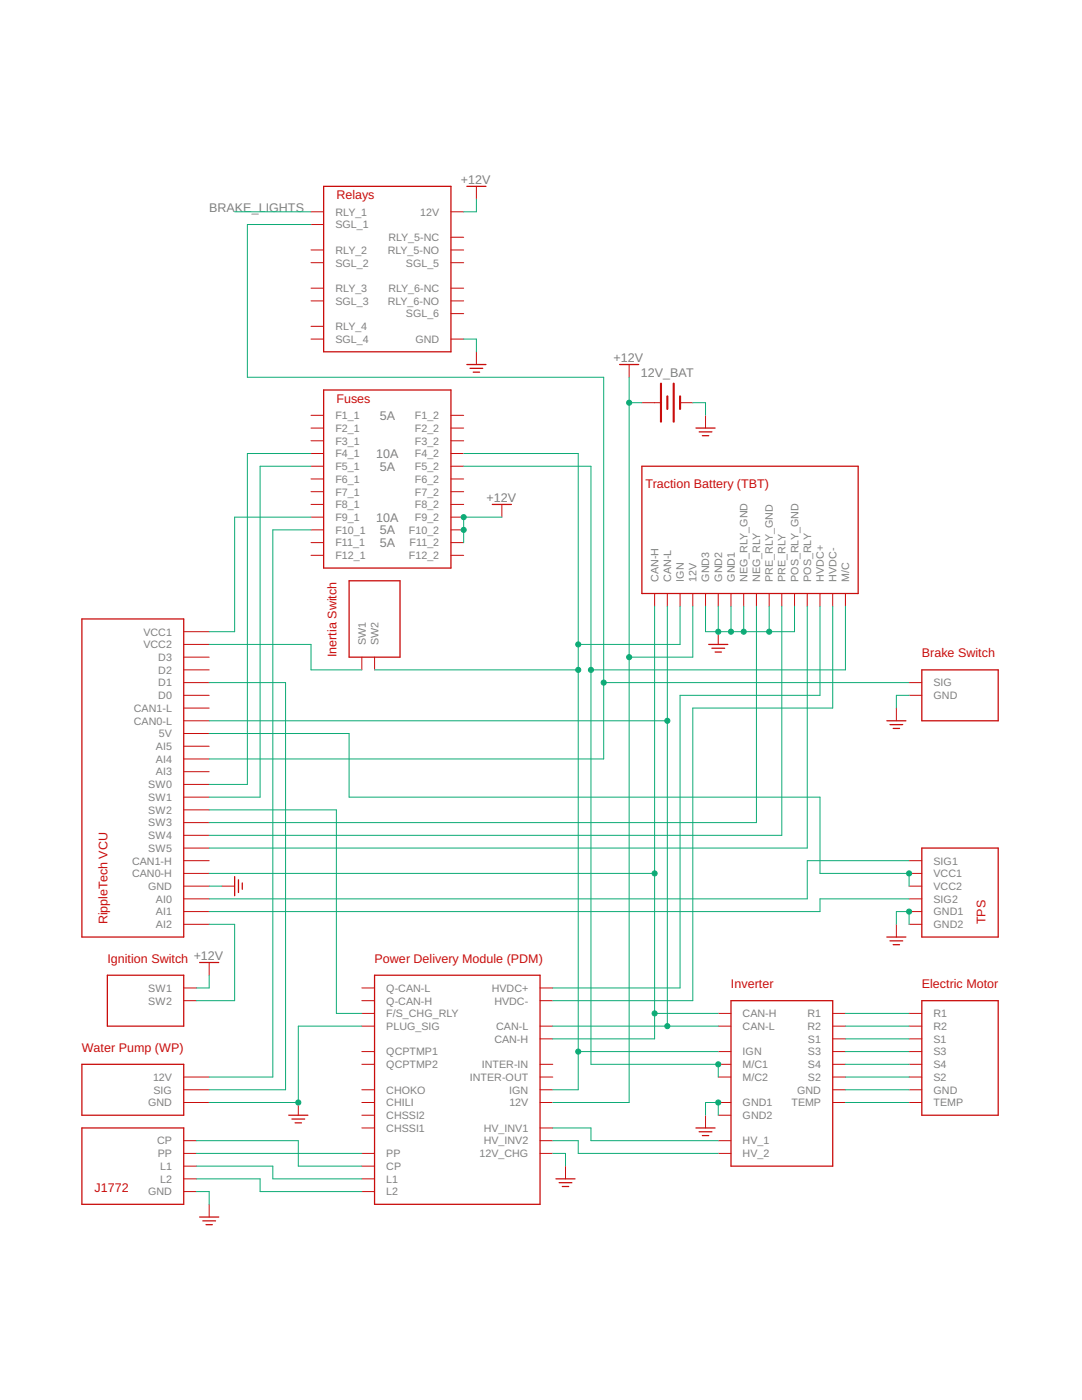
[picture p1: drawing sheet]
<svg xmlns="http://www.w3.org/2000/svg" width="216mm" height="279mm" viewBox="0 0 216 279" stroke-linecap="round" stroke-linejoin="round" font-family="sans-serif">
<g fill="none" stroke="#c90d0c" stroke-width=".25">
<path d="M64.6 37.2h25.4v33h-25.4zM93.2 37.2h3.8M64.6 77.8h25.4v35.6h-25.4zM93.2 72.7h3.8M93.8 73.5h2.5M94.4 74.3h1.3M123.6 72.7h3.8M128.1 93h43.1v25.4h-43.1zM138.9 85.4h3.8M139.5 86.2h2.5M140.1 87h1.3M69.7 115.9h10.1v15.2h-10.1z"/>
<path d="M98.2 100.7h3.8M16.3 123.5h20.4v63.5h-20.4zM141.4 128.6h3.8M142 129.4h2.6M142.7 130.1h1.3M183.9 133.7h15.3v10.1h-15.3zM177 143.8h3.8M177.6 144.6h2.5M178.2 145.4h1.3M46.8 174.9v3.9M47.6 175.6v2.5M48.3 176.2v1.3"/>
<path d="M183.9 169.2h15.3v17.8h-15.3zM21.4 194.6h15.3v10.2h-15.3zM39.8 192.1h3.8M74.7 194.6h33.1v45.7h-33.1zM145.9 199.7h20.3v33h-20.3zM177 187h3.8M177.6 187.8h2.5M178.2 188.5h1.3M183.9 199.7h15.3v22.9h-15.3zM16.3 212.4h20.4v10.2h-20.4zM16.3 225.1h20.4v15.2h-20.4zM57.6 222.6h3.8"/>
<path d="M58.3 223.3h2.5M58.9 224.1h1.3M110.9 235.3h3.8M111.6 236h2.5M112.2 236.8h1.3M138.9 225.1h3.8M139.5 225.9h2.5M140.1 226.6h1.3M39.8 242.9h3.8M40.5 243.6h2.5M41.1 244.4h1.3"/>
</g>
<g fill="none" stroke="#c90d0c" stroke-width=".2">
<path d="M95.1 37.2v2.5M62.1 44.8h2.5M62.1 49.9h2.5M62.1 52.4h2.5M62.1 57.5h2.5M62.1 42.3h2.5M90 49.9h2.5M90 52.4h2.5M90 57.5h2.5M90 42.3h2.5M90 47.3h2.5M62.1 67.7h2.5"/>
<path d="M62.1 60h2.5M62.1 65.1h2.5M90 67.7h2.5M90 60h2.5M90 62.6h2.5M95.1 70.2v2.5M125.5 72.7v2.6M62.1 82.9h2.5M62.1 85.4h2.5M62.1 88h2.5M62.1 90.5h2.5M62.1 93h2.5"/>
<path d="M62.1 95.6h2.5M62.1 98.1h2.5M90 82.9h2.5M90 85.4h2.5M90 88h2.5M90 90.5h2.5M90 93h2.5M90 95.6h2.5M90 98.1h2.5M128.1 80.4h3.8M135.7 80.4h2.5M140.8 82.9v2.5"/>
<path d="M62.1 100.7h2.5M62.1 103.2h2.5M62.1 105.7h2.5M62.1 108.3h2.5M62.1 110.8h2.5M90 100.7h2.5M90 103.2h2.5M90 105.7h2.5M90 108.3h2.5M90 110.8h2.5M100.1 100.7v2.5M130.6 118.4v2.6"/>
<path d="M133.2 118.4v2.6M135.7 118.4v2.6M138.2 118.4v2.6M140.8 118.4v2.6M143.3 118.4v2.6M145.9 118.4v2.6M148.4 118.4v2.6M150.9 118.4v2.6M153.5 118.4v2.6M156 118.4v2.6M158.5 118.4v2.6M161.1 118.4v2.6"/>
<path d="M163.6 118.4v2.6M166.2 118.4v2.6M168.7 118.4v2.6M36.7 126.1h5M36.7 128.6h5M36.7 131.1h5M36.7 133.7h5M36.7 136.2h5M36.7 138.8h5M72.2 131.1v2.6M74.7 131.1v2.6M143.3 126.1v2.5"/>
<path d="M181.4 136.2h2.5M181.4 138.8h2.5M36.7 141.3h5M36.7 143.8h5M36.7 146.4h5M36.7 148.9h5M36.7 151.5h5M36.7 154h5M36.7 156.5h5M36.7 159.1h5M178.9 141.3v2.5M36.7 161.6h5"/>
<path d="M36.7 164.2h5M36.7 166.7h5M36.7 169.2h5M36.7 171.8h5M36.7 174.3h5M36.7 176.8h5M36.7 179.4h5M44.3 176.8h2.5M181.4 171.8h2.5M181.4 174.3h2.5M181.4 176.8h2.5M181.4 179.4h2.5"/>
<path d="M36.7 181.9h5M36.7 184.5h5M36.7 197.2h2.5M36.7 199.7h2.5M41.7 192.1v2.5M72.2 197.2h2.5M72.2 199.7h2.5M107.8 197.2h2.5M107.8 199.7h2.5M178.9 184.5v2.5M181.4 181.9h2.5M181.4 184.5h2.5"/>
<path d="M36.7 214.9h5M36.7 217.5h5M72.2 217.5h2.5M72.2 204.8h2.5M72.2 212.4h2.5M72.2 202.2h2.5M72.2 209.9h2.5M107.8 214.9h2.5M107.8 217.5h2.5M107.8 204.8h2.5M107.8 207.3h2.5M107.8 212.4h2.5"/>
<path d="M143.3 214.9h2.6M143.3 204.8h2.6M143.3 212.4h2.6M143.3 202.2h2.6M143.3 209.9h2.6M166.2 214.9h2.5M166.2 217.5h2.5M166.2 204.8h2.5M166.2 207.3h2.5M166.2 212.4h2.5M166.2 202.2h2.5M166.2 209.9h2.5"/>
<path d="M181.4 214.9h2.5M181.4 217.5h2.5M181.4 204.8h2.5M181.4 207.3h2.5M181.4 212.4h2.5M181.4 202.2h2.5M181.4 209.9h2.5M36.7 220h5M36.7 227.6h2.5M36.7 230.2h2.5M36.7 232.7h2.5M36.7 235.3h2.5"/>
<path d="M36.7 237.8h2.5M59.5 220v2.6M72.2 220h2.5M72.2 230.2h2.5M72.2 232.7h2.5M72.2 235.3h2.5M72.2 237.8h2.5M72.2 225.1h2.5M72.2 222.6h2.5M107.8 220h2.5M107.8 227.6h2.5M107.8 230.2h2.5"/>
<path d="M107.8 225.1h2.5M112.8 232.7v2.6M140.8 222.6v2.5M143.3 220h2.6M143.3 227.6h2.6M143.3 230.2h2.6M143.3 222.6h2.6M166.2 220h2.5M181.4 220h2.5M41.7 240.3v2.6"/>
</g>
<path d="M131.9 76.6v7.6M133.2 79.1v2.5M134.4 76.6v7.6M135.7 79.1v2.5" fill="none" stroke="#c90d0c" stroke-width=".42"/>
<g fill="none" stroke="#0dab76" stroke-width=".2">
<path d="M95.1 39.7v2.6h-2.6M46.8 42.3h15.3M62.1 44.8h-12.7v30.5h71.1v76.2h-78.8M92.5 67.7h2.6v2.5M125.5 75.3v144.7h-15.2M62.1 93h-10.2v66.1h-10.2M62.1 90.5h-12.7v66h-7.7M92.5 93h25.4v119.4h25.4v2.5M92.5 90.5h22.9v127h-5.1M125.5 80.4h2.6M138.2 80.4h2.6v2.5M62.1 103.2h-15.3v22.9h-5.1"/>
<path d="M62.1 105.7h-7.7v109.2h-12.7M100.1 103.2h-7.6v5.1M41.7 136.2h15.3v81.3h-15.3M41.7 128.6h20.4v5.1h10.1M74.7 133.7h40.7M120.5 136.2h60.9M130.6 121v86.3h-20.3M133.2 121v83.8M135.7 121v7.6h-20.3M138.2 121v10.1h-12.7M140.8 121v5.1h17.7v-5.1M143.3 121v5.1"/>
<path d="M145.9 121v5.1M148.4 121v5.1M150.9 121v43.2h-109.2M153.5 121v5.1M156 121v45.7h-114.3M161.1 121v48.2h-119.4M163.6 121v17.8h-27.9v58.4h-25.4M166.2 121v20.3h-28v58.4h-27.9M168.7 121v12.7h-50.8M181.4 138.8h-2.5v2.5M41.7 146.4h28v12.7h93.9v15.2h17.8v2.5M41.7 143.8h91.5"/>
<path d="M41.7 176.8h2.6M41.7 161.6h25.4v40.6h5.1M41.7 174.3h88.9M181.4 179.4h-17.8v2.5h-121.9M181.4 171.8h-20.3v7.6h-119.4M41.7 194.6v2.6h-2.5M41.7 184.5h5.1v15.2h-7.6M178.9 184.5v-2.6h2.5v2.6M72.2 204.8h-12.7v15.2h-17.8M110.3 204.8h33M115.4 209.9h27.9M130.6 202.2h12.7"/>
<path d="M168.7 204.8h12.7M168.7 202.2h12.7M168.7 217.5h12.7M168.7 214.9h12.7M168.7 209.9h12.7M168.7 212.4h12.7M168.7 207.3h12.7M39.2 237.8h2.5v2.5M39.2 235.3h12.7v2.5h20.3M39.2 227.6h20.3v5.1h12.7M39.2 230.2h33M39.2 232.7h15.2v2.6h17.8"/>
<path d="M110.3 230.2h2.5v2.5M110.3 227.6h5.1v2.6h27.9M110.3 225.1h7.6v2.5h25.4M140.8 222.6v-2.6h2.5v2.6M168.7 220h12.7"/>
</g>
<g fill="#0dab76" stroke="#0dab76" stroke-width=".2">
<circle cx="59.5" cy="220" r=".51"/>
<circle cx="143.3" cy="220" r=".51"/>
<circle cx="181.4" cy="181.9" r=".51"/>
<circle cx="153.5" cy="126.1" r=".51"/>
<circle cx="148.4" cy="126.1" r=".51"/>
<circle cx="145.9" cy="126.1" r=".51"/>
<circle cx="143.3" cy="126.1" r=".51"/>
<circle cx="115.4" cy="128.6" r=".51"/>
<circle cx="115.4" cy="209.9" r=".51"/>
<circle cx="115.4" cy="133.7" r=".51"/>
<circle cx="92.5" cy="103.2" r=".51"/>
<circle cx="92.5" cy="105.7" r=".51"/>
<circle cx="125.5" cy="80.4" r=".51"/>
<circle cx="125.5" cy="131.1" r=".51"/>
<circle cx="117.9" cy="133.7" r=".51"/>
<circle cx="143.3" cy="212.4" r=".51"/>
<circle cx="181.4" cy="174.3" r=".51"/>
<circle cx="120.5" cy="136.2" r=".51"/>
<circle cx="133.2" cy="143.8" r=".51"/>
<circle cx="133.2" cy="204.8" r=".51"/>
<circle cx="130.6" cy="174.3" r=".51"/>
<circle cx="130.6" cy="202.2" r=".51"/>
</g>
<g font-size="2.5" fill="#c90d0c">
<text x="67.1" y="39.7">Relays</text>
<text x="67.1" y="80.4">Fuses</text>
<text x="128.8" y="97.4">Traction Battery (TBT)</text>
<text x="67.1" y="131.1" transform="rotate(-90 67.1 131.1)">Inertia Switch</text>
<text x="183.9" y="131.1">Brake Switch</text>
<text x="21.4" y="184.5" transform="rotate(-90 21.4 184.5)">RippleTech VCU</text>
<text x="196.6" y="184.5" transform="rotate(-90 196.6 184.5)">TPS</text>
<text x="21.4" y="192.1">Ignition Switch +12V</text>
<text x="74.7" y="192.1">Power Delivery Module (PDM)</text>
<text x="145.9" y="197.2">Inverter</text>
<text x="183.9" y="197.2">Electric Motor</text>
<text x="16.3" y="209.9">Water Pump (WP)</text>
<text x="18.9" y="237.8">J1772</text>
</g>
<g font-size="2.5" fill="#808080">
<text x="92" y="36.7">+12V</text>
<text x="41.7" y="42.3">BRAKE_LIGHTS</text>
<text x="122.4" y="72.2">+12V</text>
<text x="127.9" y="75.3">12V_BAT</text>
<text x="75.8" y="83.8">5A</text>
<text x="75.1" y="91.4">10A</text>
<text x="75.8" y="93.9">5A</text>
<text x="97.1" y="100.2">+12V</text>
<text x="75.1" y="104.1">10A</text>
<text x="75.8" y="106.6">5A</text>
<text x="75.8" y="109.2">5A</text>
</g>
<g font-size="2.1" fill="#808080">
<text x="66.9" y="45.6">SGL_1</text>
<text x="66.9" y="43">RLY_1</text>
<text x="83.9" y="43">12V</text>
<text x="66.9" y="50.6">RLY_2</text>
<text x="66.9" y="53.2">SGL_2</text>
<text x="77.4" y="50.6">RLY_5-NO</text>
<text x="77.5" y="48.1">RLY_5-NC</text>
<text x="81" y="53.2">SGL_5</text>
<text x="66.9" y="58.3">RLY_3</text>
<text x="77.5" y="58.3">RLY_6-NC</text>
<text x="66.9" y="60.8">SGL_3</text>
<text x="66.9" y="65.9">RLY_4</text>
<text x="77.4" y="60.8">RLY_6-NO</text>
<text x="81" y="63.3">SGL_6</text>
<text x="66.9" y="68.4">SGL_4</text>
<text x="82.9" y="68.4">GND</text>
<text x="66.9" y="83.7">F1_1</text>
<text x="82.8" y="83.7">F1_2</text>
<text x="66.9" y="86.2">F2_1</text>
<text x="66.9" y="88.7">F3_1</text>
<text x="82.8" y="86.2">F2_2</text>
<text x="82.8" y="88.7">F3_2</text>
<text x="66.9" y="91.3">F4_1</text>
<text x="66.9" y="93.8">F5_1</text>
<text x="82.8" y="91.3">F4_2</text>
<text x="82.8" y="93.8">F5_2</text>
<text x="66.9" y="96.4">F6_1</text>
<text x="66.9" y="98.9">F7_1</text>
<text x="66.9" y="101.4">F8_1</text>
<text x="82.8" y="96.4">F6_2</text>
<text x="82.8" y="98.9">F7_2</text>
<text x="82.8" y="101.4">F8_2</text>
<text x="66.9" y="104">F9_1</text>
<text x="66.9" y="106.5">F10_1</text>
<text x="81.6" y="106.5">F10_2</text>
<text x="82.8" y="104">F9_2</text>
<text x="66.9" y="109.1">F11_1</text>
<text x="66.9" y="111.6">F12_1</text>
<text x="81.6" y="111.6">F12_2</text>
<text x="81.7" y="109.1">F11_2</text>
<text x="131.4" y="116.1" transform="rotate(-90 131.4 116.1)">CAN-H</text>
<text x="133.9" y="116.1" transform="rotate(-90 133.9 116.1)">CAN-L</text>
<text x="136.5" y="116.1" transform="rotate(-90 136.5 116.1)">IGN</text>
<text x="139" y="116.1" transform="rotate(-90 139 116.1)">12V</text>
<text x="141.5" y="116.1" transform="rotate(-90 141.5 116.1)">GND3</text>
<text x="144.1" y="116.1" transform="rotate(-90 144.1 116.1)">GND2</text>
<text x="146.6" y="116.1" transform="rotate(-90 146.6 116.1)">GND1</text>
<text x="149.2" y="116.1" transform="rotate(-90 149.2 116.1)">NEG_RLY_GND</text>
<text x="151.7" y="116.1" transform="rotate(-90 151.7 116.1)">NEG_RLY</text>
<text x="154.2" y="116.1" transform="rotate(-90 154.2 116.1)">PRE_RLY_GND</text>
<text x="156.8" y="116.1" transform="rotate(-90 156.8 116.1)">PRE_RLY</text>
<text x="159.3" y="116.1" transform="rotate(-90 159.3 116.1)">POS_RLY_GND</text>
<text x="161.8" y="116.1" transform="rotate(-90 161.8 116.1)">POS_RLY</text>
<text x="164.4" y="116.1" transform="rotate(-90 164.4 116.1)">HVDC+</text>
<text x="166.9" y="116.1" transform="rotate(-90 166.9 116.1)">HVDC-</text>
<text x="169.5" y="116.1" transform="rotate(-90 169.5 116.1)">M/C</text>
<text x="28.6" y="126.8">VCC1</text>
<text x="28.6" y="129.4">VCC2</text>
<text x="31.6" y="131.9">D3</text>
<text x="73" y="128.8" transform="rotate(-90 73 128.8)">SW1</text>
<text x="75.5" y="128.8" transform="rotate(-90 75.5 128.8)">SW2</text>
<text x="31.6" y="134.4">D2</text>
<text x="31.6" y="137">D1</text>
<text x="186.3" y="137">SIG</text>
<text x="26.7" y="142.1">CAN1-L</text>
<text x="31.6" y="139.5">D0</text>
<text x="186.3" y="139.5">GND</text>
<text x="26.7" y="144.6">CAN0-L</text>
<text x="31.1" y="149.7">AI5</text>
<text x="31.7" y="147.1">5V</text>
<text x="31.1" y="152.2">AI4</text>
<text x="31.1" y="154.8">AI3</text>
<text x="29.6" y="157.3">SW0</text>
<text x="29.6" y="159.8">SW1</text>
<text x="29.6" y="162.4">SW2</text>
<text x="29.6" y="164.9">SW3</text>
<text x="29.6" y="167.5">SW4</text>
<text x="26.4" y="172.5">CAN1-H</text>
<text x="29.6" y="170">SW5</text>
<text x="186.3" y="172.5">SIG1</text>
<text x="26.4" y="175.1">CAN0-H</text>
<text x="29.6" y="177.6">GND</text>
<text x="186.3" y="175.1">VCC1</text>
<text x="186.3" y="177.6">VCC2</text>
<text x="31.1" y="180.2">AI0</text>
<text x="31.1" y="182.7">AI1</text>
<text x="31.1" y="185.2">AI2</text>
<text x="186.3" y="180.2">SIG2</text>
<text x="186.3" y="182.7">GND1</text>
<text x="186.3" y="185.2">GND2</text>
<text x="29.6" y="197.9">SW1</text>
<text x="77.1" y="197.9">Q-CAN-L</text>
<text x="98.1" y="197.9">HVDC+</text>
<text x="29.6" y="200.5">SW2</text>
<text x="77.1" y="200.5">Q-CAN-H</text>
<text x="77.1" y="203">F/S_CHG_RLY</text>
<text x="98.6" y="200.5">HVDC-</text>
<text x="148.2" y="203">CAN-H</text>
<text x="161.1" y="203">R1</text>
<text x="186.3" y="203">R1</text>
<text x="77.1" y="205.6">PLUG_SIG</text>
<text x="98.6" y="208.1">CAN-H</text>
<text x="99" y="205.6">CAN-L</text>
<text x="148.2" y="205.6">CAN-L</text>
<text x="161.1" y="205.6">R2</text>
<text x="161.2" y="208.1">S1</text>
<text x="186.3" y="205.6">R2</text>
<text x="186.3" y="208.1">S1</text>
<text x="30.5" y="215.7">12V</text>
<text x="77.1" y="210.6">QCPTMP1</text>
<text x="77.1" y="213.2">QCPTMP2</text>
<text x="93.8" y="215.7">INTER-OUT</text>
<text x="96.2" y="213.2">INTER-IN</text>
<text x="148.2" y="210.6">IGN</text>
<text x="148.2" y="213.2">M/C1</text>
<text x="148.2" y="215.7">M/C2</text>
<text x="161.2" y="210.6">S3</text>
<text x="161.2" y="213.2">S4</text>
<text x="161.2" y="215.7">S2</text>
<text x="186.3" y="210.6">S3</text>
<text x="186.3" y="213.2">S4</text>
<text x="186.3" y="215.7">S2</text>
<text x="29.6" y="220.8">GND</text>
<text x="30.6" y="218.2">SIG</text>
<text x="77.1" y="218.2">CHOKO</text>
<text x="77.1" y="220.8">CHILI</text>
<text x="101.6" y="218.2">IGN</text>
<text x="101.6" y="220.8">12V</text>
<text x="148.2" y="220.8">GND1</text>
<text x="157.9" y="220.8">TEMP</text>
<text x="159.1" y="218.2">GND</text>
<text x="186.3" y="218.2">GND</text>
<text x="186.3" y="220.8">TEMP</text>
<text x="77.1" y="223.3">CHSSI2</text>
<text x="77.1" y="225.9">CHSSI1</text>
<text x="96.5" y="225.9">HV_INV1</text>
<text x="148.2" y="223.3">GND2</text>
<text x="31.4" y="228.4">CP</text>
<text x="31.5" y="230.9">PP</text>
<text x="31.9" y="233.5">L1</text>
<text x="77.1" y="230.9">PP</text>
<text x="77.1" y="233.5">CP</text>
<text x="95.7" y="230.9">12V_CHG</text>
<text x="96.5" y="228.4">HV_INV2</text>
<text x="148.2" y="228.4">HV_1</text>
<text x="148.2" y="230.9">HV_2</text>
<text x="29.6" y="238.6">GND</text>
<text x="31.9" y="236">L2</text>
<text x="77.1" y="236">L1</text>
<text x="77.1" y="238.6">L2</text>
</g>
</svg>
